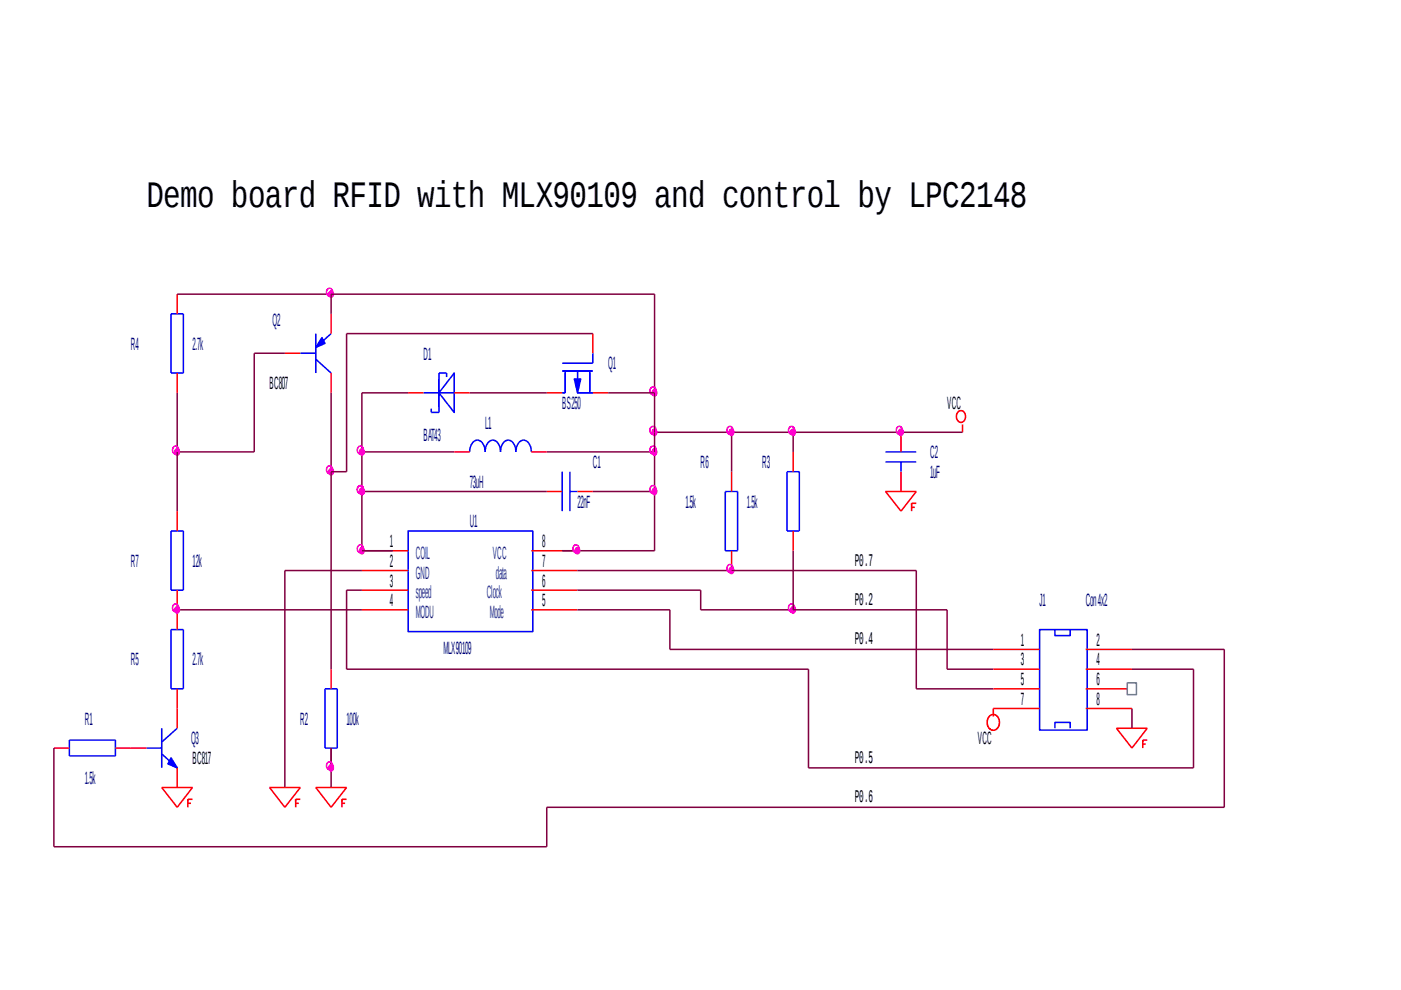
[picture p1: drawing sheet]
<svg xmlns="http://www.w3.org/2000/svg" width="297mm" height="210mm" viewBox="0 0 297 210" stroke-linecap="round" stroke-linejoin="round" font-family="sans-serif">
<path d="M119.2 78.7h6.5M119.8 78.7v4.6h-.6M122.4 78.7v2.5M125.1 78.7v4.6M125.7 74.9v2.1h-6.5M122.4 83.3h3.3M86.5 112.6h26.5v21.3h-26.5z" fill="none" stroke="#00f" stroke-width=".32"/>
<path d="M76.7 116.8h9.8M112.6 116.8h9.8M76.7 121h9.8M76.7 125.1h9.8M76.7 129.3h9.8M112.6 121h9.8M112.6 125.1h9.8M112.6 129.3h9.8" fill="none" stroke="#f00" stroke-width=".32"/>
<path d="M121.8 80.4h1.3l-.7 2.9z" fill="#00f"/>
<path d="M63.7 74.9h3.3M67 76.2l3.2 2.9M67 70.7v8.4M70.2 70.7l-3.2 3M121.8 80.4h1.3l-.7 2.9z" fill="none" stroke="#00f" stroke-width=".32"/>
<path d="M125.7 70.7v4.2M115.9 83.3h3.3M125.7 83.3h3.3" fill="none" stroke="#f00" stroke-width=".32"/>
<path d="M68.3 71.6l.6 1.2-1.9 .9z" fill="#00f"/>
<path d="M68.3 71.6l.6 1.2-1.9 .9zM31 158.6h3.3M34.3 159.8l3.3 3M34.3 154.4v8.4M37.6 154.4l-3.3 2.9" fill="none" stroke="#00f" stroke-width=".32"/>
<path d="M60.4 74.9h3.3M70.2 66.5v4.2M70.2 79.1v4.2" fill="none" stroke="#f00" stroke-width=".32"/>
<path d="M36.3 160.7l1.3 2.1-2-.8z" fill="#00f"/>
<g fill="none" stroke="#00f" stroke-width=".32">
<path d="M36.3 66.5h2.6v12.6h-2.6zM187.7 95.8h6.6M187.7 97.9h6.6M191 97.9v2.1M36.3 112.6h2.6v12.5h-2.6zM119.2 100v8.4M120.8 100v8.4M120.8 104.2h1.6M153.8 104.2h2.6v12.6h-2.6zM166.9 100h2.6v12.6h-2.6zM36.3 133.5h2.6v12.5h-2.6zM14.7 156.9h9.8v3.4h-9.8z"/>
<path d="M68.9 146h2.6v12.6h-2.6zM36.3 160.7l1.3 2.1-2-.8z"/>
</g>
<g fill="none" stroke="#f00" stroke-width=".32">
<path d="M37.6 62.4v4.1M37.6 79.1v4.2M168.2 95.8v4.2M191 91.7v4.1M37.6 108.4v4.2M115.9 104.2h3.3M122.4 104.2h3.3M155.1 100v4.2M155.1 116.8v4.2M168.2 112.6v4.2M191 100v4.2M37.6 125.1v8.4"/>
<path d="M11.4 158.6h3.3M24.5 158.6h6.5M37.6 146v8.4M70.2 141.9v4.1M70.2 158.6v4.2M34.3 167h6.5l-3.2 4.2zM37.6 162.8v4.2M39.8 170.3h.7M40.8 169.5h-1v1.7M67 167h6.5l-3.3 4.2zM72.5 170.3h.7M73.5 169.5h-1v1.7"/>
</g>
<path d="M70.2 83.3v16.7" fill="none" stroke="#800040" stroke-width=".32"/>
<path d="M69.7 99.4a.68 .68 0 0 1 .9 0 .68 .68 0 0 1 .2 .8 .68 .68 0 0 1-.9 .6 .68 .68 0 0 1-.3-1z" fill-rule="evenodd" fill="#f0f"/>
<path d="M69.5 98.9a.65 .65 0 0 1 1 .4l-.1 .9-.4 .2h-.3l-.4-.3-.1-.4z" fill="none" stroke="#f0f" stroke-width=".32"/>
<path d="M37.6 62.4h32.6M37.6 83.3v12.5" fill="none" stroke="#800040" stroke-width=".32"/>
<path d="M69.7 61.8a.74 .74 0 0 1 1.1 .1 .74 .74 0 0 1-.1 1 .68 .68 0 0 1-.9 .1 .68 .68 0 0 1-.2-.9z" fill-rule="evenodd" fill="#f0f"/>
<path d="M69.5 61.2a.6 .6 0 0 1 .6-.1 .6 .6 0 0 1 .4 .6v.5l-.3 .5a.53 .53 0 0 1-.8-.3 .98 .98 0 0 1 .1-1.2z" fill="none" stroke="#f0f" stroke-width=".32"/>
<path d="M138.8 62.4v20.9" fill="none" stroke="#800040" stroke-width=".32"/>
<path d="M138.3 82.7a.74 .74 0 0 1 1.1 .1 .74 .74 0 0 1-.2 1.1 .72 .72 0 0 1-.9-.1 .72 .72 0 0 1-.1-.9z" fill-rule="evenodd" fill="#f0f"/>
<path d="M138 82.3l.5-.3 .5 .4a1.05 1.05 0 0 1-.3 1.2 .74 .74 0 0 1-.9-.6z" fill="none" stroke="#f0f" stroke-width=".32"/>
<path d="M119.2 116.8h19.6" fill="none" stroke="#800040" stroke-width=".32"/>
<path d="M122.1 116a.76 .76 0 0 1 1 .8 .76 .76 0 0 1-1 .7 .99 .99 0 0 1 0-1.5z" fill-rule="evenodd" fill="#f0f"/>
<path d="M121.7 115.6a.66 .66 0 0 1 1.1 .5v.5a.62 .62 0 0 1-1 .5l-.1-.1a.98 .98 0 0 1 0-1.4z" fill="none" stroke="#f0f" stroke-width=".32"/>
<path d="M138.8 62.4h-68.6v4.1M37.6 129.3h39.1" fill="none" stroke="#800040" stroke-width=".32"/>
<path d="M37.2 128.6a.76 .76 0 0 1 1 .7 .76 .76 0 0 1-1 .7 .99 .99 0 0 1 0-1.4z" fill-rule="evenodd" fill="#f0f"/>
<path d="M36.9 128.2l.6-.1 .4 .5v.6l-.4 .5h-.5l-.4-.4v-.8z" fill="none" stroke="#f0f" stroke-width=".32"/>
<path d="M60.4 74.9h-6.5v20.9h-16.3" fill="none" stroke="#800040" stroke-width=".32"/>
<path d="M37.2 95.1a.76 .76 0 0 1 1 .7 .76 .76 0 0 1-1 .8 .98 .98 0 0 1 0-1.5z" fill-rule="evenodd" fill="#f0f"/>
<path d="M36.9 94.7a.63 .63 0 0 1 1 .5v.5l-.4 .5a.67 .67 0 0 1-.9-.6v-.5z" fill="none" stroke="#f0f" stroke-width=".32"/>
<path d="M37.6 95.8v12.6M70.2 158.6v8.4" fill="none" stroke="#800040" stroke-width=".32"/>
<path d="M69.7 162.2a.68 .68 0 0 1 .9-.1 .68 .68 0 0 1 .2 .9 .68 .68 0 0 1-.9 .6 .68 .68 0 0 1-.3-1z" fill-rule="evenodd" fill="#f0f"/>
<path d="M69.5 161.6l.5-.1 .5 .6v.5l-.3 .5-.2 .1-.5-.1a.95 .95 0 0 1-.2-1.1z" fill="none" stroke="#f0f" stroke-width=".32"/>
<path d="M57.1 167h6.6l-3.3 4.2zM62.7 170.3h.7M63.7 169.5h-1v1.7" fill="none" stroke="#f00" stroke-width=".32"/>
<path d="M76.7 121h-16.3v46M122.4 121h32.7" fill="none" stroke="#800040" stroke-width=".32"/>
<path d="M154.6 120.4a.77 .77 0 0 1 1.1 .2 .77 .77 0 0 1-.3 1.1 .78 .78 0 0 1-.9-.4 .78 .78 0 0 1 .1-.9z" fill-rule="evenodd" fill="#f0f"/>
<path d="M154.3 119.9l.3-.2h.4l.3 .2a.92 .92 0 0 1 0 1.2l-.4 .3-.4-.1-.2-.2-.2-.8z" fill="none" stroke="#f0f" stroke-width=".32"/>
<path d="M122.4 125.1h26.2v4.2h19.6" fill="none" stroke="#800040" stroke-width=".32"/>
<path d="M167.7 128.7a.75 .75 0 0 1 1 .1 .75 .75 0 0 1-.1 1.1 .68 .68 0 0 1-.9 .1 .68 .68 0 0 1-.2-.9z" fill-rule="evenodd" fill="#f0f"/>
<path d="M167.4 128.2l.6-.1 .4 .4v.7l-.3 .5h-.5l-.4-.5v-.5z" fill="none" stroke="#f0f" stroke-width=".32"/>
<path d="M138.8 95.8v8.4M138.8 91.7h16.3M122.4 129.3h19.6v8.4h68.6" fill="none" stroke="#800040" stroke-width=".32"/>
<path d="M138.3 91.1a.75 .75 0 0 1 1.1 .1 .75 .75 0 0 1-.2 1 .75 .75 0 0 1-1-.1 .75 .75 0 0 1 .1-1z" fill-rule="evenodd" fill="#f0f"/>
<path d="M138 90.6a.65 .65 0 0 1 .7-.1 .65 .65 0 0 1 .4 .6l-.1 .7-.3 .2-.4 .1-.5-.5v-.5z" fill="none" stroke="#f0f" stroke-width=".32"/>
<path d="M203.2 87.3l.7-.2 .5 .2a1.67 1.67 0 0 1 .2 1.6l-.4 .5-.4 .2-.7-.4-.3-.3v-.8zM204.1 90v1.7" fill="none" stroke="#f00" stroke-width=".32"/>
<path d="M191 91.7h13.1M125.7 104.2h13.1v12.6" fill="none" stroke="#800040" stroke-width=".32"/>
<path d="M138.4 103.5a.76 .76 0 0 1 1 .7 .76 .76 0 0 1-1 .7 .98 .98 0 0 1 0-1.4z" fill-rule="evenodd" fill="#f0f"/>
<path d="M138 103.2l.5-.3 .5 .4a.95 .95 0 0 1-.2 1.2 .64 .64 0 0 1-1-.5z" fill="none" stroke="#f0f" stroke-width=".32"/>
<path d="M76.7 104.2v12.6" fill="none" stroke="#800040" stroke-width=".32"/>
<path d="M76.3 116.2a.75 .75 0 0 1 1 .1 .75 .75 0 0 1-.1 1 .67 .67 0 0 1-.9 .1 .67 .67 0 0 1-.2-.9z" fill-rule="evenodd" fill="#f0f"/>
<path d="M76.1 115.6a.65 .65 0 0 1 .9 .5v.5a.62 .62 0 0 1-.7 .6 .62 .62 0 0 1-.5-.7v-.4z" fill="none" stroke="#f0f" stroke-width=".32"/>
<path d="M76.7 95.8v8.4" fill="none" stroke="#800040" stroke-width=".32"/>
<path d="M76.3 103.6a.74 .74 0 0 1 1 .1 .74 .74 0 0 1-.1 1.1 .68 .68 0 0 1-.9 0 .68 .68 0 0 1-.2-.8z" fill-rule="evenodd" fill="#f0f"/>
<path d="M76 103.2a.55 .55 0 0 1 .9 .1l.1 .2v.7a.67 .67 0 0 1-.9 .4 .67 .67 0 0 1-.3-1z" fill="none" stroke="#f0f" stroke-width=".32"/>
<path d="M168.2 91.7h-13.1v8.3" fill="none" stroke="#800040" stroke-width=".32"/>
<path d="M154.6 91.1a.76 .76 0 0 1 1.1 .2 .76 .76 0 0 1-.3 1.1 .76 .76 0 0 1-.9-.4 .76 .76 0 0 1 .1-.9z" fill-rule="evenodd" fill="#f0f"/>
<path d="M154.3 90.6h.1a.64 .64 0 0 1 .7-.1 .64 .64 0 0 1 .3 .6l-.1 .7-.6 .3-.5-.5-.1-.5z" fill="none" stroke="#f0f" stroke-width=".32"/>
<path d="M168.2 91.7h22.8" fill="none" stroke="#800040" stroke-width=".32"/>
<path d="M190.5 91.1a.75 .75 0 0 1 1.1 .1 .75 .75 0 0 1-.1 1 .75 .75 0 0 1-1.1-.1 .75 .75 0 0 1 .1-1z" fill-rule="evenodd" fill="#f0f"/>
<path d="M190.2 90.7v-.1a.62 .62 0 0 1 .9-.1l.2 .8-.1 .4-.4 .4-.4-.1-.3-.4z" fill="none" stroke="#f0f" stroke-width=".32"/>
<path d="M168.2 91.7v4.1" fill="none" stroke="#800040" stroke-width=".32"/>
<path d="M167.7 91.1a.77 .77 0 0 1 1.1 .2 .77 .77 0 0 1-.3 1.1 .77 .77 0 0 1-1-.3 .77 .77 0 0 1 .2-1z" fill-rule="evenodd" fill="#f0f"/>
<path d="M167.4 90.6a.66 .66 0 0 1 1.1 .5l-.2 .7-.6 .3-.3-.3-.2-.4z" fill="none" stroke="#f0f" stroke-width=".32"/>
<path d="M125.7 70.7h-52.2v29.3h-3.3v41.9M129 83.3h9.8v8.4M76.7 104.2h39.2M168.2 116.8v12.5h32.6" fill="none" stroke="#800040" stroke-width=".32"/>
<path d="M96.3 95.8h3.3M112.6 95.8h3.3M187.7 104.2h6.6l-3.3 4.2zM193.3 107.6h.7M194.3 106.7h-1v1.7" fill="none" stroke="#f00" stroke-width=".32"/>
<path d="M99.6 95.8v-.6a1.73 1.73 0 0 1 2-1.8 2.35 2.35 0 0 1 1.2 2.1v.3M102.9 95.8v-.6a1.73 1.73 0 0 1 2-1.8l.4 .2a2.82 2.82 0 0 1 .8 1.9v.3l.2-1.1a1.47 1.47 0 0 1 2.2-1.1l.6 .9 .3 1.3v-.5a1.8 1.8 0 0 1 1.9-2 2.3 2.3 0 0 1 1.3 2.2v.3" fill="none" stroke="#00f" stroke-width=".32"/>
<path d="M76.3 103.6a.74 .74 0 0 1 1 .1 .74 .74 0 0 1-.1 1.1 .68 .68 0 0 1-.9 0 .68 .68 0 0 1-.2-.8z" fill-rule="evenodd" fill="#f0f"/>
<path d="M76 103.2a.55 .55 0 0 1 .9 .1l.1 .2v.7a.67 .67 0 0 1-.9 .4 .67 .67 0 0 1-.3-1z" fill="none" stroke="#f0f" stroke-width=".32"/>
<path d="M115.9 95.8h22.9" fill="none" stroke="#800040" stroke-width=".32"/>
<path d="M138.4 95.1a.76 .76 0 0 1 1 .7 .76 .76 0 0 1-1 .8 .98 .98 0 0 1 0-1.5z" fill-rule="evenodd" fill="#f0f"/>
<path d="M138 94.8a.56 .56 0 0 1 .8-.1l.2 .2a1.13 1.13 0 0 1-.2 1.2l-.4 .2-.4-.3-.2-.4z" fill="none" stroke="#f0f" stroke-width=".32"/>
<path d="M86.5 83.3h-9.8v12.5h19.6M99.6 83.3h16.3M138.8 91.7v4.1M76.7 116.8h6.6" fill="none" stroke="#800040" stroke-width=".32"/>
<path d="M94.7 79.9v-.8h-1.6v8.4h-1.7v-.9M96.3 79.1v8.4l-3.2-4.2zM89.8 83.3h6.5" fill="none" stroke="#00f" stroke-width=".32"/>
<path d="M86.5 83.3h3.3M96.3 83.3h3.3" fill="none" stroke="#f00" stroke-width=".32"/>
<path d="M76.3 95.2a.74 .74 0 0 1 1 .2 .74 .74 0 0 1-.1 1 .68 .68 0 0 1-.9 .1 .68 .68 0 0 1-.2-.9z" fill-rule="evenodd" fill="#f0f"/>
<path d="M76.1 94.7a.62 .62 0 0 1 .9 .3v.7l-.1 .2a.6 .6 0 0 1-.7 .3 .6 .6 0 0 1-.4-.6v-.7z" fill="none" stroke="#f0f" stroke-width=".32"/>
<path d="M76.7 125.1h-3.2v16.8" fill="none" stroke="#800040" stroke-width=".32"/>
<path d="M220.4 133.5h10.1v21.3h-10.1zM223.7 133.5v1.3h3.2v-1.3M223.7 154.4v-1.2h3.2v1.2" fill="none" stroke="#00f" stroke-width=".32"/>
<path d="M230.2 137.7h9.8M230.2 141.9h9.8M230.2 146h9.8" fill="none" stroke="#f00" stroke-width=".32"/>
<path d="M239 144.8h1.9v2.5h-1.9z" fill-rule="evenodd" fill="#fff"/>
<path d="M239 144.8h1.9v2.5h-1.9z" fill="none" stroke="#808080" stroke-width=".32"/>
<path d="M210.6 137.7h9.8M209.8 151.8l.6-.3h.5l.6 .4 .3 .6v1.3l-.3 .6-.6 .4-.9-.1-.6-.7-.1-1.3zM210.6 141.9h9.8M210.6 146h9.8M220.4 150.2h-9.8v1.7M230.2 150.2h9.8M236.7 154.4h6.5l-3.2 4.2zM242.3 157.8h.6M243.2 156.9h-.9v1.7" fill="none" stroke="#f00" stroke-width=".32"/>
<path d="M155.1 121h39.2v25h16.3M200.8 129.3v12.6h9.8M240 137.7h19.6v33.5h-143.7v8.3h-104.5v-20.9M73.5 141.9h97.9v20.9h81.6v-20.9h-13M240 150.2v4.2" fill="none" stroke="#800040" stroke-width=".32"/>
<text font-size="7.9" x="31" y="43.9">Demo board RFID with MLX90109 and control by LPC2148</text>
<g font-size="3.8" fill="#000080">
<text x="57.8" y="69.1">Q2</text>
<text x="27.8" y="74.2">R4</text>
<text x="40.8" y="74.2">2.7k</text>
<text x="89.8" y="76.2">D1</text>
<text x="129" y="78.3">Q1</text>
<text x="119.2" y="86.7">BS250</text>
<text x="89.8" y="93.4">BAT43</text>
<text x="102.9" y="90.9">L1</text>
<text x="125.7" y="99.2">C1</text>
<text x="148.6" y="99.2">R6</text>
<text x="161.6" y="99.2">R3</text>
<text x="197.2" y="97.2">C2</text>
<text x="197.2" y="101.4">1uF</text>
<text x="99.6" y="103.4">73uH</text>
<text x="122.4" y="107.6">22nF</text>
<text x="145.3" y="107.6">1.5k</text>
<text x="158.4" y="107.6">1.5k</text>
<text x="99.6" y="111.8">U1</text>
<text x="27.8" y="120.2">R7</text>
<text x="40.8" y="120.2">12k</text>
<text x="220.4" y="128.6">J1</text>
<text x="230.2" y="128.6">Con 4x2</text>
<text x="27.8" y="141.1">R5</text>
<text x="40.8" y="141.1">2.7k</text>
<text x="94" y="138.6">MLX90109</text>
<text x="18" y="153.6">R1</text>
<text x="63.7" y="153.6">R2</text>
<text x="73.5" y="153.6">100k</text>
<text x="40.5" y="157.8">Q3</text>
<text x="18" y="166.2">1.5k</text>
</g>
<g font-size="3.8">
<text x="57.1" y="82.5">BC807</text>
<text x="200.8" y="86.7">VCC</text>
<text x="82.6" y="116">1</text>
<text x="114.9" y="116">8</text>
<text x="181.2" y="119.9">P0.7</text>
<text x="82.6" y="120.2">2</text>
<text x="82.6" y="124.4">3</text>
<text x="114.9" y="120.2">7</text>
<text x="114.9" y="124.4">6</text>
<text x="82.6" y="128.6">4</text>
<text x="114.9" y="128.6">5</text>
<text x="181.2" y="128.3">P0.2</text>
<text x="181.2" y="136.6">P0.4</text>
<text x="216.5" y="136.9">1</text>
<text x="232.5" y="136.9">2</text>
<text x="216.5" y="141.1">3</text>
<text x="232.5" y="141.1">4</text>
<text x="216.5" y="145.3">5</text>
<text x="216.5" y="149.5">7</text>
<text x="232.5" y="145.3">6</text>
<text x="232.5" y="149.5">8</text>
<text x="181.2" y="161.7">P0.5</text>
<text x="207.3" y="157.8">VCC</text>
<text x="40.8" y="162">BC817</text>
<text x="181.2" y="170.1">P0.6</text>
</g>
<g font-size="3.8" fill="#004080">
<text x="88.2" y="118.5">COIL</text>
<text x="104.5" y="118.5">VCC</text>
<text x="88.2" y="122.7">GND</text>
<text x="105.1" y="122.7">data</text>
<text x="88.2" y="126.9">speed</text>
<text x="88.2" y="131.1">MODU</text>
<text x="103.2" y="126.9">Clock</text>
<text x="103.9" y="131.1">Mode</text>
</g>
</svg>
